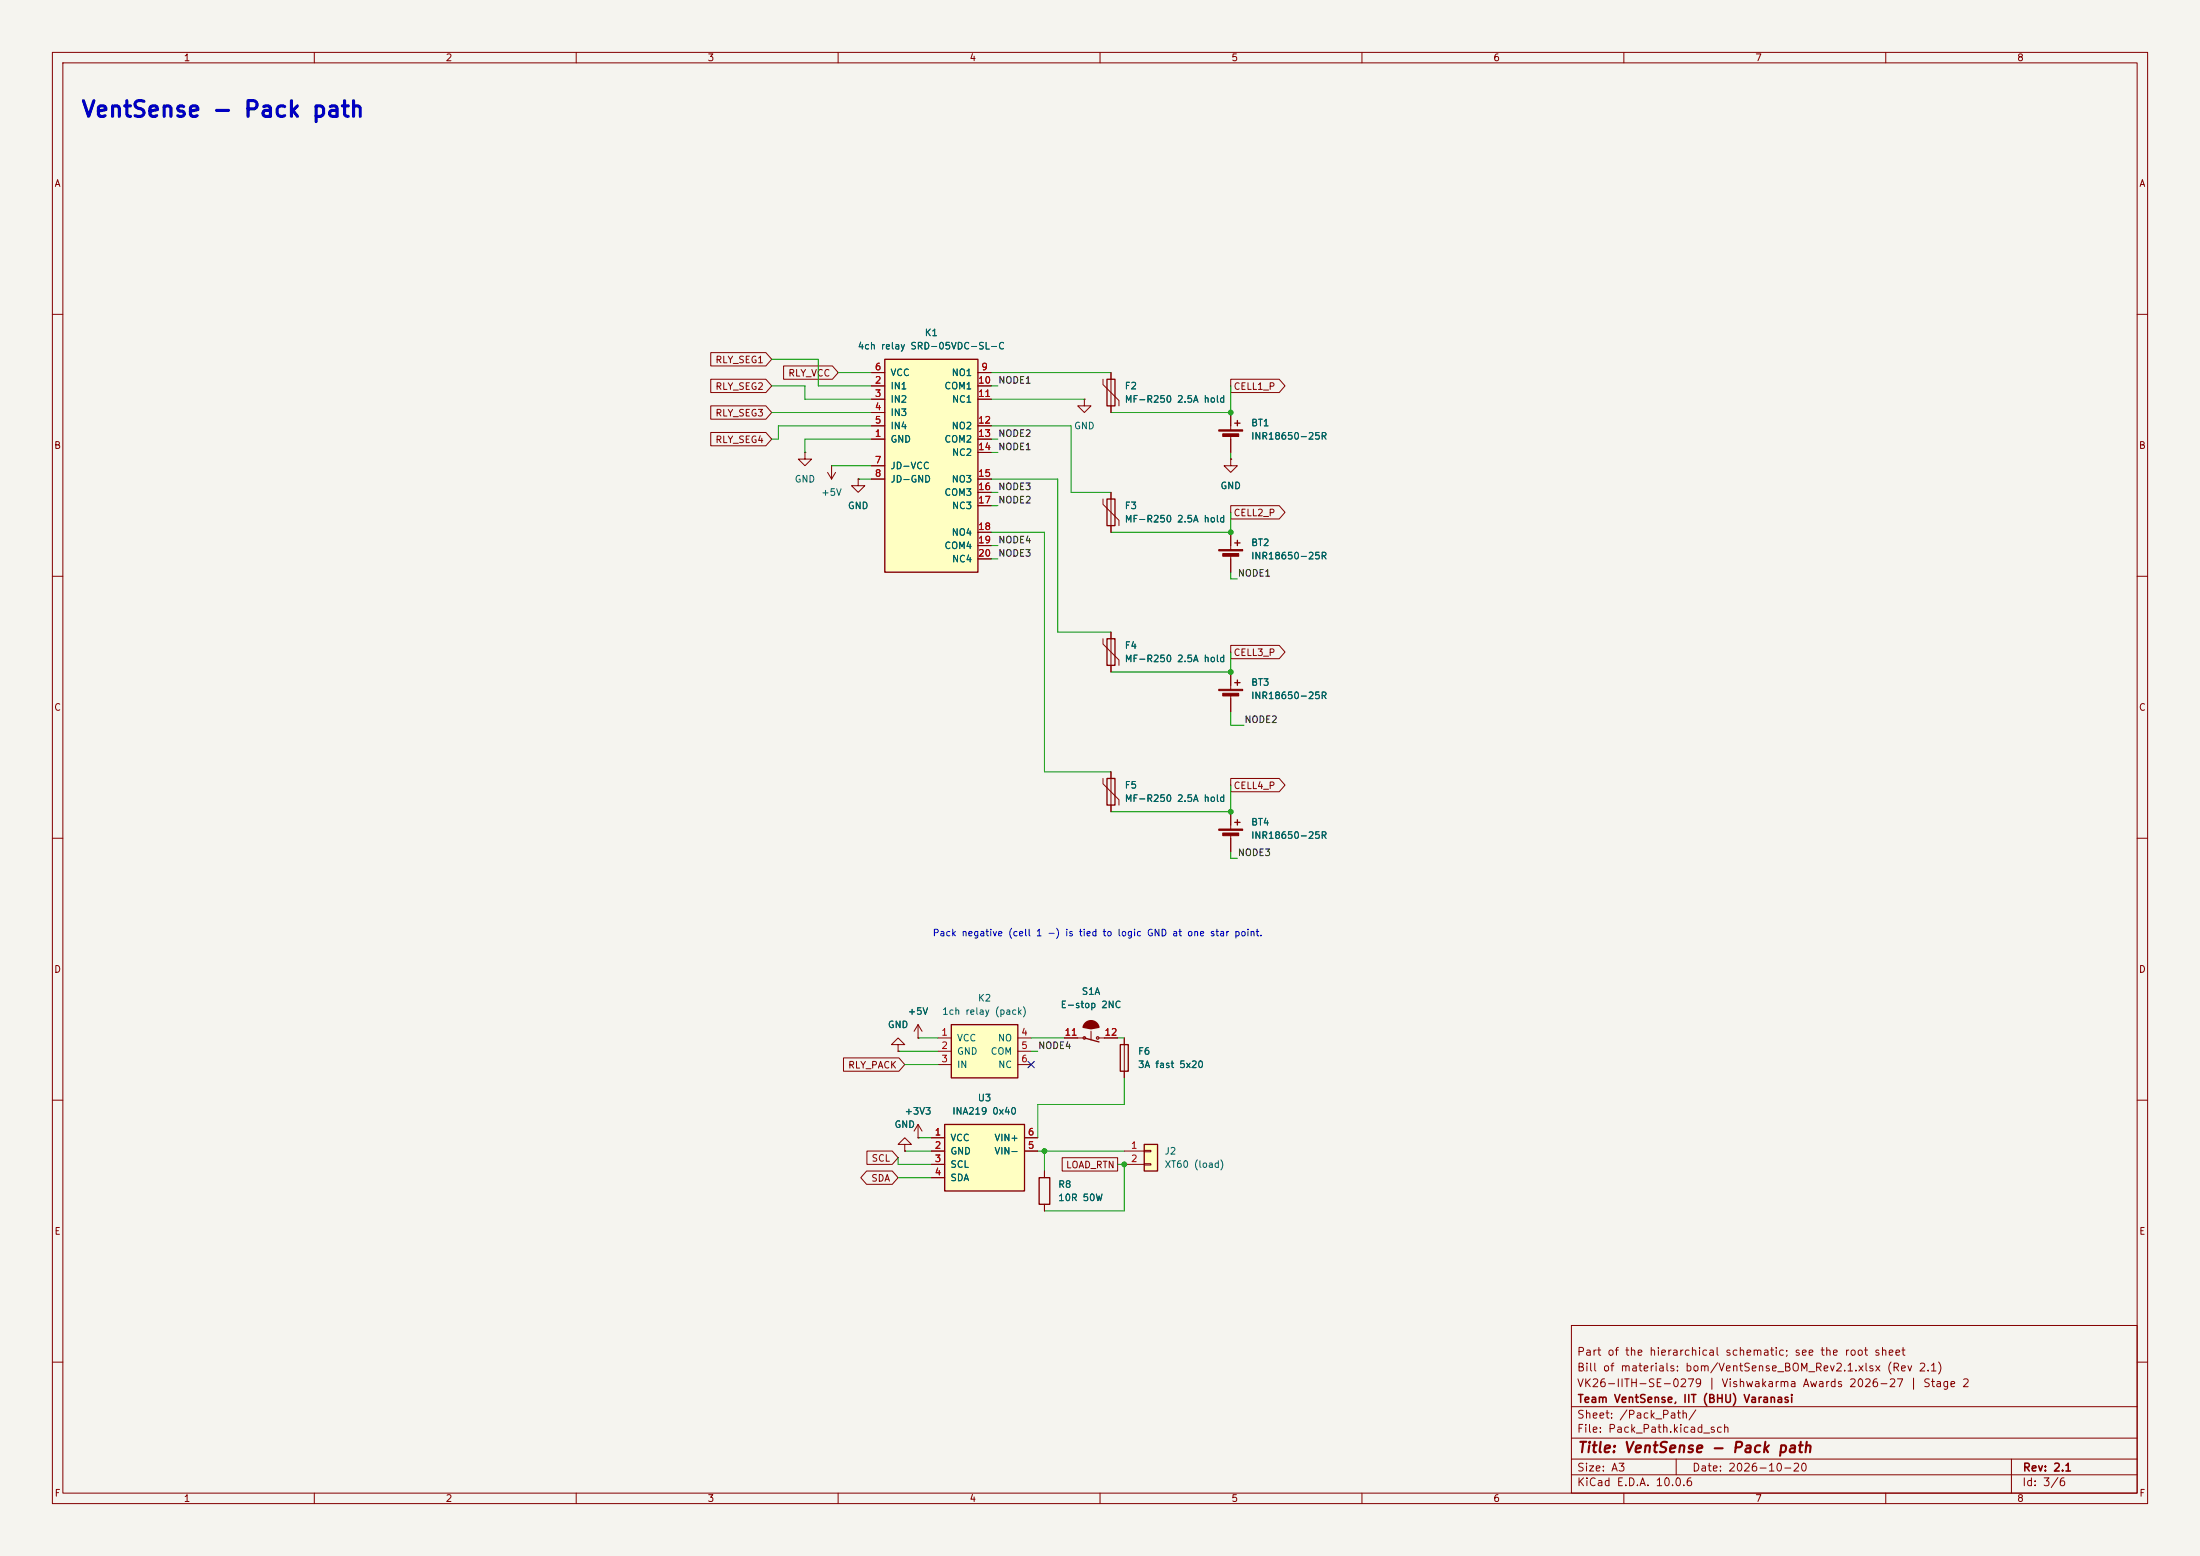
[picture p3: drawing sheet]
<svg xmlns="http://www.w3.org/2000/svg" width="420mm" height="297mm" viewBox="0 0 420 297" stroke-linecap="round" stroke-linejoin="round" font-family="sans-serif">
<path d="M0 0h420v297h-420z" fill="#f5f4ef" stroke="#f5f4ef" stroke-width=".19"/>
<g fill="none" stroke="#840000" stroke-width=".19">
<path d="M10 10h400v277h-400zM12 12h396v273h-396zM60 10v2M110 10v2M160 10v2M210 10v2M260 10v2M310 10v2M360 10v2M10 60h2M207 76.2v1.3h1.3l-1.3 1.2-1.3-1.2h1.3M207 76.2h.1"/>
<path d="M408 60h2M10 110h2M408 110h2M10 160h2M408 160h2M203.2 198.1h3.8M209.5 198.1h3.9M214.6 198.1v7.6M10 210h2M408 210h2M300 253h108v32h-108zM10 260h2"/>
<path d="M300 278.5h108M300 274.5h108M300 268.5h108M320 278.5v3M384 278.5v6.5M408 260h2M60 285v2M110 285v2M160 285v2M210 285v2M260 285v2M300 281.5h108"/>
<path d="M310 285v2M360 285v2"/>
<circle cx="207" cy="198.1" r=".25"/>
<circle cx="209.5" cy="198.1" r=".25"/>
</g>
<path d="M207 198.1l2.8 .8M213.9 199.4h1.5v5.1h-1.5z" fill="none" stroke="#840000" stroke-width=".25"/>
<path d="M207.2 195.3a1.55 1.55 0 0 1 2.6 .8l-1.5 .3-1.5-.3z" fill="#840000" stroke="#840000" stroke-width=".25"/>
<path d="M208.3 198.5v-2.4" fill="none" stroke="#840000" stroke-width=".19" stroke-dasharray="1.7 .6"/>
<path d="M181.6 195.6h12.7v10.1h-12.7z" fill="#ffffc2"/>
<path d="M181.6 195.6h12.7v10.1h-12.7z" fill="none" stroke="#840000" stroke-width=".25"/>
<path d="M179.1 198.1h2.5M194.3 198.1h2.5M179.1 200.7h2.5M179.1 203.2h2.5M194.3 200.7h2.5M194.3 203.2h2.5" fill="none" stroke="#840000" stroke-width=".19"/>
<path d="M218.4 218.4h2.6v5.1h-2.6z" fill="#ffffc2"/>
<path d="M218.4 218.4h2.6v5.1h-2.6z" fill="none" stroke="#840000" stroke-width=".25"/>
<path d="M175.3 198.1h.1M175.3 195.6l-.8 1.3M175.3 195.6l.7 1.3M175.3 195.6v2.5M172.7 218.4h-1.3l1.3-1.2 1.3 1.2h-1.3v1.3M172.7 219.7h.1M214.6 219.7h3.8M218.4 219.6h1.3v.2h-1.3zM214.6 222.2h3.8M218.4 222.1h1.3v.3h-1.3z" fill="none" stroke="#840000" stroke-width=".19"/>
<path d="M180.3 214.6h15.3v12.7h-15.3z" fill="#ffffc2"/>
<g fill="none" stroke="#840000" stroke-width=".25">
<path d="M211.3 95.3h1.6v5h-1.6zM235.7 80.8h1M236.2 80.3v1M235.7 103.6h1M236.2 103.1v1M211.3 121.9h1.6v5.1h-1.6zM235.7 130.3h1M236.2 129.8v1M211.3 148.6h1.6v5.1h-1.6zM235.7 157h1M236.2 156.5v1M180.3 214.6h15.3v12.7h-15.3z"/>
<path d="M198.4 224.8h2v5.1h-2z"/>
</g>
<g fill="none" stroke="#840000" stroke-width=".19">
<path d="M234.9 78.7v3.3M153.7 86.4v1.2h1.2l-1.2 1.3-1.3-1.3h1.3M153.7 86.4h.1M158 90.2l.7 1.2M158.7 88.9h.1M158.7 88.9v2.5M159.5 90.2l-.8 1.2M163.8 91.4v1.3h1.3l-1.3 1.3-1.2-1.3h1.2M163.8 91.4h.1M210.6 95.3v1l3 3v1M212.1 94v7.6M234.9 87.6v1.3h1.3l-1.3 1.3-1.2-1.3h1.2"/>
<path d="M234.9 87.6h.1M234.9 83.1v3.3M234.9 101.6v3.3M234.9 105.9v3.3M210.6 121.9v1l3 3.1v1M212.1 120.7v7.6M234.9 128.3v3.3M234.9 132.6v3.3M210.6 148.6v1l3 3.1v1M212.1 147.3v7.6M234.9 154.9v3.3M234.9 159.3v3.3"/>
<path d="M171.4 199.4h-1.2l1.2-1.3 1.3 1.3h-1.3v1.3M171.4 200.7h.1M175.3 217.2h.1M175.3 214.6l-.8 1.3M175.3 214.6l.7 1.3M175.3 214.6v2.6M177.8 217.2h2.5M177.8 219.7h2.5M195.6 217.2h2.5M195.6 219.7h2.5M177.8 222.2h2.5M177.8 224.8h2.5"/>
<path d="M199.4 223.5v1.3M199.4 229.9v1.2"/>
</g>
<g fill="#840000" stroke="#840000" stroke-width=".19">
<path d="M232.7 104.9h4.5v.3h-4.5z"/>
<path d="M233.4 105.7h3.1v.5h-3.1z"/>
<path d="M232.7 82h4.5v.3h-4.5z"/>
<path d="M233.4 82.8h3.1v.5h-3.1z"/>
<path d="M232.7 131.6h4.5v.2h-4.5z"/>
<path d="M233.4 132.3h3.1v.5h-3.1z"/>
<path d="M232.7 158.2h4.5v.3h-4.5z"/>
<path d="M233.4 159h3.1v.5h-3.1z"/>
</g>
<path d="M168.9 68.6h17.8v40.6h-17.8z" fill="#ffffc2"/>
<path d="M168.9 68.6h17.8v40.6h-17.8zM211.3 72.4h1.6v5.1h-1.6z" fill="none" stroke="#840000" stroke-width=".25"/>
<g fill="none" stroke="#840000" stroke-width=".19">
<path d="M135.7 72.4h10.5l1.1 1.3-1.1 1.2h-10.5zM135.7 67.3h10.5l1.1 1.3-1.1 1.3h-10.5zM135.7 77.5h10.5l1.1 1.2-1.1 1.3h-10.5zM149.6 69.8h9.3l1.1 1.3-1.1 1.3h-9.3zM166.4 73.7h2.5M166.4 76.2h2.5M166.4 78.7h2.5M166.4 71.1h2.5M186.7 73.7h2.5M186.7 76.2h2.5M186.7 71.1h2.5M210.6 72.4v1l3 3.1v1"/>
<path d="M212.1 71.1v7.6M234.9 72.4h9.3l1.1 1.3-1.1 1.2h-9.3zM234.9 78.7v2.6M135.7 82.5h10.5l1.1 1.3-1.1 1.3h-10.5zM163.8 91.4h.1M166.4 83.8h2.5M166.4 81.3h2.5M166.4 88.9h2.5M166.4 91.4h2.5M186.7 83.8h2.5M186.7 81.3h2.5M186.7 91.4h2.5"/>
<path d="M186.7 86.4h2.5M186.7 94h2.5M186.7 96.5h2.5M212.1 94v1.3M234.9 96.5h9.3l1.1 1.3-1.1 1.3h-9.3zM234.9 87.6h.1M234.9 83.8v2.6M186.7 101.6h2.5M186.7 104.1h2.5M186.7 106.7h2.5M212.1 100.3v1.3M234.9 101.6v2.5"/>
<path d="M234.9 106.7v2.5M212.1 120.7v1.2M212.1 127v1.3M234.9 123.2h9.3l1.1 1.3-1.1 1.2h-9.3zM234.9 128.3v2.5M234.9 133.4v2.5M212.1 147.3v1.3M212.1 153.7v1.2M234.9 148.6h9.3l1.1 1.3-1.1 1.2h-9.3zM234.9 154.9v2.6M234.9 160v2.6M175.3 198.1h.1"/>
<path d="M203.2 198.1h2.5M210.8 198.1h2.6M214.6 198.1v1.3M161 201.9h10.6l1.1 1.3-1.1 1.3h-10.6zM165.5 219.7h4.8l1.1 1.3-1.1 1.3h-4.8zM171.4 200.7h.1M172.7 219.7h.1M175.3 217.2h.1M177.8 217.2h2.5M177.8 219.7h2.5M195.6 217.2h2.5M195.6 219.7h2.5"/>
<path d="M214.6 204.5v1.2M165.4 223.5h4.9l1.1 1.3-1.1 1.3h-4.9l-1.1-1.3zM177.8 222.2h2.5M177.8 224.8h2.5M199.4 223.5v1.3M199.4 229.9v1.2M202.8 221h10.6v2.5h-10.6z"/>
</g>
<g fill="none" stroke="#009600" stroke-width=".19">
<path d="M147.3 73.7h6.4v2.5h12.7M147.3 68.6h8.9v5.1h10.2M147.3 78.7h19.1M160 71.1h6.4M189.2 73.7h1.3M189.2 71.1h22.9M189.2 76.2h17.8M234.9 73.7v5h-22.8M158.7 88.9h7.7M163.8 91.4h2.6M166.4 81.3h-17.8v2.5h-1.3M166.4 83.8h-12.7v2.6"/>
<path d="M189.2 91.4h12.7v29.3h10.2M189.2 96.5h1.3M189.2 83.8h1.3M189.2 81.3h15.3v12.7h7.6M189.2 86.4h1.3M189.2 94h1.3M234.9 97.8v3.8h-22.8M234.9 86.4v1.2M189.2 104.1h1.3M189.2 101.6h10.2v45.7h12.7M189.2 106.7h1.3M234.9 109.2v1.3h1.3"/>
<path d="M234.9 124.5v3.8h-22.8M234.9 135.9v2.5h2.6M234.9 149.9v5h-22.8M234.9 162.6v1.2h1.3M175.3 198.1h3.8M196.8 198.1h6.4M213.4 198.1h1.2M171.4 200.7h7.7M172.7 219.7h5.1M172.7 203.2h6.4M175.3 217.2h2.5M196.8 200.7h1.3"/>
<path d="M198.1 219.7h16.5M199.4 219.7v3.8M214.6 205.7v5.1h-16.5v6.4M171.4 221v1.2h6.4M171.4 224.8h6.4M213.4 222.2h1.2v8.9h-15.2"/>
</g>
<path d="M196.2 202.6l1.3 1.2M197.5 202.6l-1.3 1.2" fill="none" stroke="#000084" stroke-width=".19"/>
<g fill="#009600" stroke="#009600" stroke-width=".19">
<circle cx="234.9" cy="78.7" r=".46"/>
<circle cx="234.9" cy="101.6" r=".46"/>
<circle cx="199.4" cy="219.7" r=".46"/>
<circle cx="214.6" cy="222.2" r=".46"/>
<circle cx="234.9" cy="128.3" r=".46"/>
<circle cx="234.9" cy="154.9" r=".46"/>
</g>
<text font-size="3" fill="#0000c2" x="15.3" y="23.1">VentSense - Pack path</text>
<text font-size="2" fill="#840000" x="301" y="277.8">Title: VentSense - Pack path</text>
<g font-size="1.5" fill="#840000">
<text x="300.9" y="262.1">Bill of materials: bom/VentSense_BOM_Rev2.1.xlsx (Rev 2.1)</text>
<text x="300.9" y="259.1">Part of the hierarchical schematic; see the root sheet</text>
<text x="300.9" y="265.1">VK26-IITH-SE-0279 | Vishwakarma Awards 2026-27 | Stage 2</text>
<text x="301" y="268.1">Team VentSense, IIT (BHU) Varanasi</text>
<text x="300.9" y="273.8">File: Pack_Path.kicad_sch</text>
<text x="300.9" y="271.1">Sheet: /Pack_Path/</text>
<text x="300.9" y="281.2">Size: A3</text>
<text x="322.9" y="281.2">Date: 2026-10-20</text>
<text x="386" y="281.2">Rev: 2.1</text>
<text x="300.9" y="284">KiCad E.D.A. 10.0.6</text>
<text x="385.9" y="284">Id: 3/6</text>
</g>
<g font-size="1.3" fill="#840000">
<text x="35" y="12">1</text>
<text x="85" y="12">2</text>
<text x="135" y="12">3</text>
<text x="185" y="12">4</text>
<text x="235" y="12">5</text>
<text x="285" y="12">6</text>
<text x="335" y="12">7</text>
<text x="385" y="12">8</text>
<text x="10.3" y="36">A</text>
<text x="408.3" y="36">A</text>
<text x="136.5" y="69.6">RLY_SEG1</text>
<text x="136.5" y="74.7">RLY_SEG2</text>
<text x="150.4" y="72.2">RLY_VCC</text>
<text x="235.4" y="74.7">CELL1_P</text>
<text x="136.5" y="79.8">RLY_SEG3</text>
<text x="10.2" y="86">B</text>
<text x="136.5" y="84.9">RLY_SEG4</text>
<text x="408.2" y="86">B</text>
<text x="235.4" y="98.8">CELL2_P</text>
<text x="235.4" y="125.5">CELL3_P</text>
<text x="10.2" y="136">C</text>
<text x="408.2" y="136">C</text>
<text x="235.4" y="150.9">CELL4_P</text>
<text x="10.2" y="186">D</text>
<text x="408.2" y="186">D</text>
<text x="161.8" y="204.3">RLY_PACK</text>
<text x="166.2" y="225.8">SDA</text>
<text x="166.3" y="222">SCL</text>
<text x="203.4" y="223.3">LOAD_RTN</text>
<text x="10.3" y="236">E</text>
<text x="408.3" y="236">E</text>
<text x="10.3" y="286">F</text>
<text x="35" y="287">1</text>
<text x="85" y="287">2</text>
<text x="135" y="287">3</text>
<text x="185" y="287">4</text>
<text x="235" y="287">5</text>
<text x="285" y="287">6</text>
<text x="335" y="287">7</text>
<text x="385" y="287">8</text>
<text x="408.3" y="286">F</text>
</g>
<g font-size="1.3" fill="#006464">
<text x="176.4" y="64.5">K1</text>
<text x="163.6" y="67">4ch relay SRD-05VDC-SL-C</text>
<text x="169.9" y="74.6">IN1</text>
<text x="169.9" y="77.2">IN2</text>
<text x="169.9" y="72.1">VCC</text>
<text x="180.2" y="74.6">COM1</text>
<text x="181.6" y="72.1">NO1</text>
<text x="181.6" y="77.2">NC1</text>
<text x="214.6" y="74.6">F2</text>
<text x="214.6" y="77.2">MF-R250 2.5A hold</text>
<text x="169.9" y="79.7">IN3</text>
<text x="169.9" y="82.2">IN4</text>
<text x="181.6" y="82.2">NO2</text>
<text x="204.9" y="82.2">GND</text>
<text x="238.7" y="81.7">BT1</text>
<text x="169.9" y="84.8">GND</text>
<text x="169.9" y="89.9">JD-VCC</text>
<text x="180.2" y="84.8">COM2</text>
<text x="181.6" y="87.3">NC2</text>
<text x="238.7" y="84.2">INR18650-25R</text>
<text x="151.6" y="92.4">GND</text>
<text x="156.7" y="94.9">+5V</text>
<text x="169.9" y="92.4">JD-GND</text>
<text x="180.2" y="94.9">COM3</text>
<text x="181.6" y="92.4">NO3</text>
<text x="232.9" y="93.7">GND</text>
<text x="161.8" y="97.5">GND</text>
<text x="181.6" y="97.5">NC3</text>
<text x="214.6" y="97.5">F3</text>
<text x="214.6" y="100">MF-R250 2.5A hold</text>
<text x="180.2" y="105.1">COM4</text>
<text x="181.6" y="102.6">NO4</text>
<text x="181.6" y="107.6">NC4</text>
<text x="238.7" y="104.5">BT2</text>
<text x="238.7" y="107.1">INR18650-25R</text>
<text x="214.6" y="124.2">F4</text>
<text x="214.6" y="126.7">MF-R250 2.5A hold</text>
<text x="238.7" y="131.2">BT3</text>
<text x="238.7" y="133.7">INR18650-25R</text>
<text x="214.6" y="150.8">F5</text>
<text x="214.6" y="153.4">MF-R250 2.5A hold</text>
<text x="238.7" y="157.9">BT4</text>
<text x="238.7" y="160.4">INR18650-25R</text>
<text x="186.6" y="191.5">K2</text>
<text x="206.4" y="190.2">S1A</text>
<text x="169.4" y="196.5">GND</text>
<text x="173.2" y="194">+5V</text>
<text x="179.8" y="194">1ch relay (pack)</text>
<text x="202.4" y="192.7">E-stop 2NC</text>
<text x="182.6" y="199.1">VCC</text>
<text x="182.6" y="201.6">GND</text>
<text x="189" y="201.6">COM</text>
<text x="190.4" y="199.1">NO</text>
<text x="217.2" y="201.6">F6</text>
<text x="182.6" y="204.2">IN</text>
<text x="190.5" y="204.2">NC</text>
<text x="217.2" y="204.2">3A fast 5x20</text>
<text x="170.7" y="215.6">GND</text>
<text x="172.6" y="213.1">+3V3</text>
<text x="181.7" y="213.1">INA219 0x40</text>
<text x="186.6" y="210.5">U3</text>
<text x="181.3" y="218.1">VCC</text>
<text x="181.3" y="220.7">GND</text>
<text x="189.7" y="220.7">VIN-</text>
<text x="189.7" y="218.1">VIN+</text>
<text x="222.2" y="220.7">J2</text>
<text x="181.3" y="223.2">SCL</text>
<text x="181.3" y="225.8">SDA</text>
<text x="201.9" y="227">R8</text>
<text x="222.2" y="223.2">XT60 (load)</text>
<text x="201.9" y="229.6">10R 50W</text>
</g>
<g font-size="1.3" fill="#a90000">
<text x="166.9" y="71">6</text>
<text x="187.2" y="71">9</text>
<text x="166.9" y="73.5">2</text>
<text x="166.9" y="76.1">3</text>
<text x="186.6" y="73.5">10</text>
<text x="186.6" y="76.1">11</text>
<text x="166.9" y="83.7">1</text>
<text x="166.9" y="78.6">4</text>
<text x="166.9" y="81.1">5</text>
<text x="186.6" y="81.1">12</text>
<text x="186.6" y="83.7">13</text>
<text x="166.9" y="88.8">7</text>
<text x="186.6" y="86.2">14</text>
<text x="166.9" y="91.3">8</text>
<text x="186.6" y="91.3">15</text>
<text x="186.6" y="93.8">16</text>
<text x="186.6" y="96.4">17</text>
<text x="186.6" y="101.5">18</text>
<text x="186.6" y="104">19</text>
<text x="186.6" y="106.5">20</text>
<text x="179.6" y="198">1</text>
<text x="194.8" y="198">4</text>
<text x="203.1" y="198">11</text>
<text x="210.8" y="198">12</text>
<text x="179.6" y="200.5">2</text>
<text x="179.6" y="203.1">3</text>
<text x="194.8" y="200.5">5</text>
<text x="194.8" y="203.1">6</text>
<text x="178.3" y="217">1</text>
<text x="178.3" y="219.6">2</text>
<text x="196.1" y="219.6">5</text>
<text x="196.1" y="217">6</text>
<text x="215.8" y="219.6">1</text>
<text x="178.3" y="222.1">3</text>
<text x="178.3" y="224.7">4</text>
<text x="215.8" y="222.1">2</text>
</g>
<g font-size="1.3" fill="#0f0f0f">
<text x="190.5" y="73.5">NODE1</text>
<text x="190.5" y="83.7">NODE2</text>
<text x="190.5" y="86.2">NODE1</text>
<text x="190.5" y="93.9">NODE3</text>
<text x="190.5" y="96.4">NODE2</text>
<text x="190.5" y="104">NODE4</text>
<text x="190.5" y="106.6">NODE3</text>
<text x="236.2" y="110.4">NODE1</text>
<text x="237.5" y="138.3">NODE2</text>
<text x="236.2" y="163.7">NODE3</text>
<text x="198.1" y="200.5">NODE4</text>
</g>
<text font-size="1.3" fill="#0000c2" x="177.9" y="179">Pack negative (cell 1 −) is tied to logic GND at one star point.</text>
</svg>
